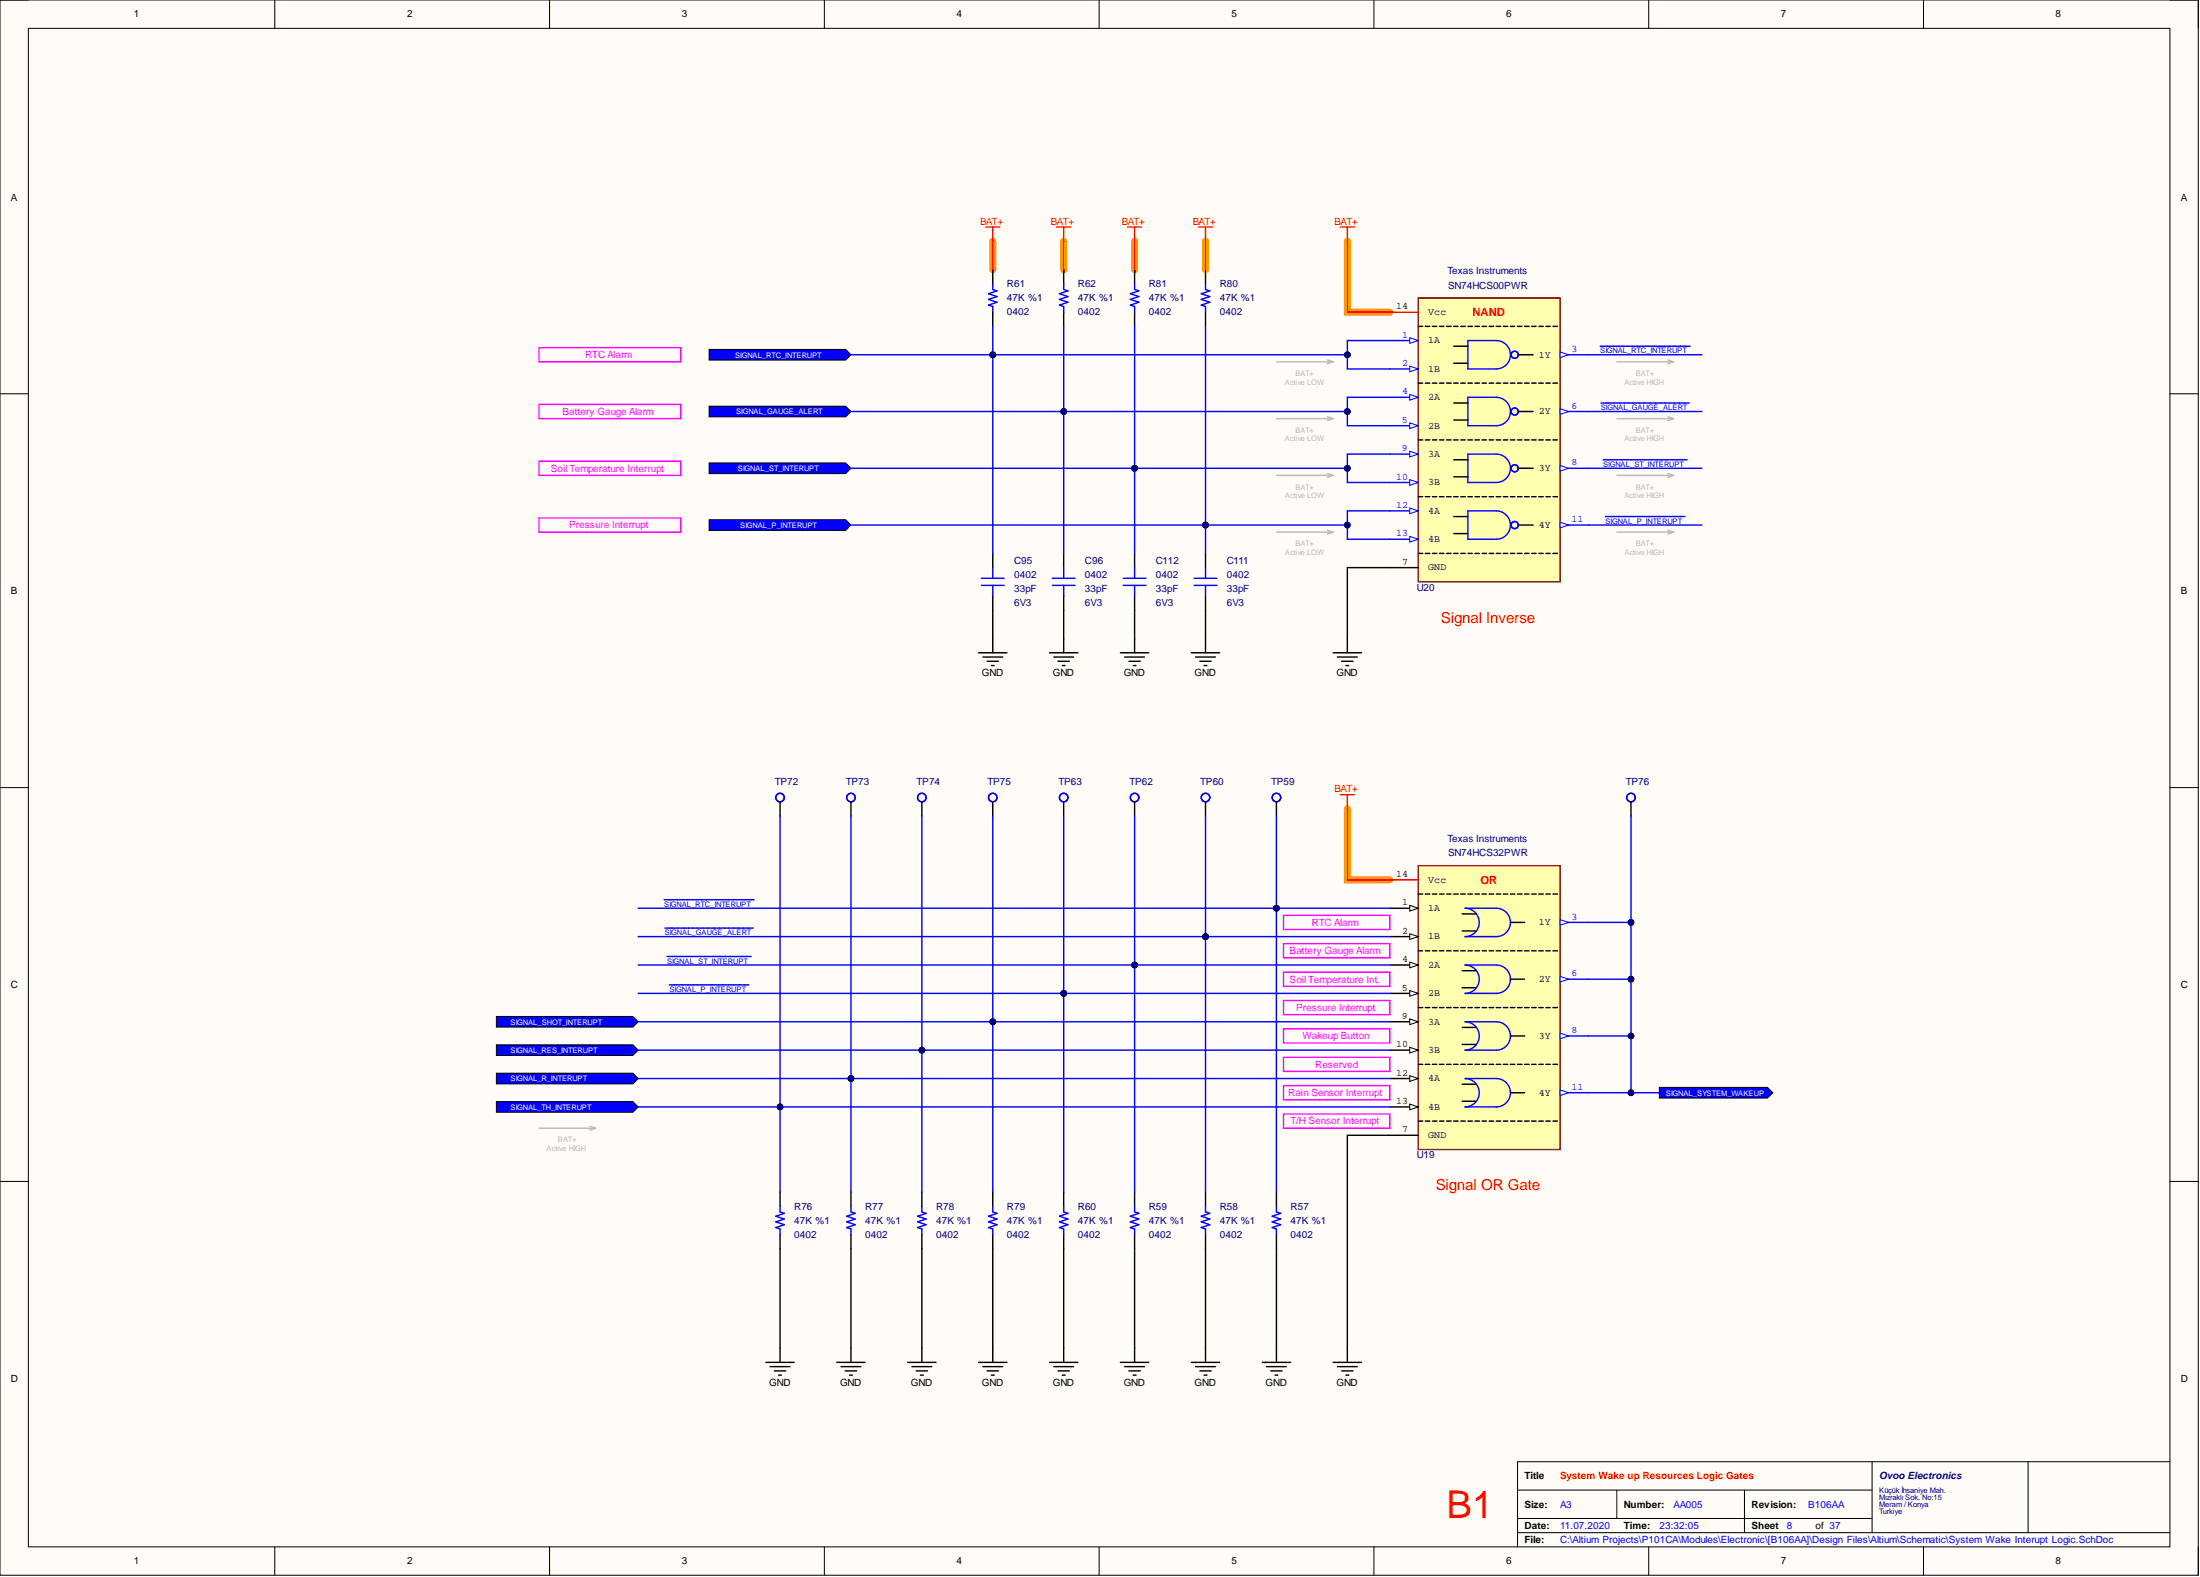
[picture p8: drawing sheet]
<svg xmlns="http://www.w3.org/2000/svg" width="393mm" height="282mm" viewBox="0 0 393 282" stroke-linecap="round" stroke-linejoin="round" font-family="sans-serif">
<path d="M0 0h393v281.6h-393z" fill-rule="evenodd" fill="#fffcf8"/>
<path d="M0 0h393v281.6h-393z" fill="none" stroke="#000" stroke-width=".18"/>
<path d="M5.1 5.1h382.9v271.4h-382.9z" fill-rule="evenodd" fill="#fffcf8"/>
<g fill="none" stroke="#000" stroke-width=".18">
<path d="M0 0h5.1M49.1 0v5.1M98.3 0v5.1M147.4 0v5.1M196.5 0v5.1M245.7 0v5.1M294.8 0v5.1M343.9 0v5.1M388 0h5v5.1M5.1 5.1h382.9v271.4h-382.9zM0 70.4h5.1M388 70.4h5"/>
<path d="M0 140.8h5.1M388 140.8h5M0 211.2h5.1M388 211.2h5M49.1 276.5v5.1M98.3 276.5v5.1M147.4 276.5v5.1M196.5 276.5v5.1M245.7 276.5v5.1M271.3 266.3h63.4M271.3 273.9h116.7M271.3 271.4h63.4"/>
<path d="M289.1 266.3v5.1M294.8 276.5v5.1M311.9 266.3v7.6M334.7 261.3v12.6M343.9 276.5v5.1M362.6 261.3v12.6M388 261.3h-116.7v15.2M393 276.5v5.1"/>
</g>
<path d="M177.5 43.1v5.1M190.2 43.1v5.1M202.9 43.1v5.1M215.5 43.1v5.1M240.9 43.1v12.7h7.6M240.9 144.6v12.7h7.6" fill="none" stroke="#f90" stroke-width="1.3"/>
<path d="M253.6 53.3h25.3v50.7h-25.3z" fill-rule="evenodd" fill="#ffffb0"/>
<path d="M253.6 53.3h25.3v50.7h-25.3z" fill="none" stroke="#800000" stroke-width=".25"/>
<path d="M248.5 55.8h5.1" fill="none" stroke="#f00" stroke-width=".25"/>
<path d="M248.5 101.5h5.1" fill="none" stroke="#000" stroke-width=".25"/>
<g fill="none" stroke="#00f" stroke-width=".25">
<path d="M248.5 60.9h5.1M262.5 60.9h5a2.54 2.54 0 0 1 2.6 2.5 2.54 2.54 0 0 1-2.6 2.5h-5z"/>
<circle cx="270.8" cy="63.4" r=".63"/>
<circle cx="270.8" cy="63.4" r=".64"/>
</g>
<path d="M252.1 60.4l1.5 .5-1.5 .5z" fill="#f8fcff"/>
<path d="M252.1 60.4l1.5 .5-1.5 .5z" fill="none" stroke="#00f" stroke-width=".18"/>
<path d="M248.5 65.9h5.1" fill="none" stroke="#00f" stroke-width=".25"/>
<path d="M252.1 65.4l1.5 .5-1.5 .6z" fill="#f8fcff"/>
<path d="M252.1 65.4l1.5 .5-1.5 .6z" fill="none" stroke="#00f" stroke-width=".18"/>
<path d="M278.9 63.4h5.1" fill="none" stroke="#00f" stroke-width=".25"/>
<path d="M278.9 62.9l1.6 .5-1.6 .5z" fill="#f8fcff"/>
<path d="M278.9 62.9l1.6 .5-1.6 .5z" fill="none" stroke="#00f" stroke-width=".18"/>
<g fill="none" stroke="#00f" stroke-width=".25">
<path d="M248.5 71h5.1M262.5 71h5a2.54 2.54 0 0 1 2.6 2.6 2.54 2.54 0 0 1-2.6 2.5h-5z"/>
<circle cx="270.8" cy="73.6" r=".63"/>
<circle cx="270.8" cy="73.6" r=".64"/>
</g>
<path d="M252.1 70.5l1.5 .5-1.5 .5z" fill="#f8fcff"/>
<path d="M252.1 70.5l1.5 .5-1.5 .5z" fill="none" stroke="#00f" stroke-width=".18"/>
<path d="M248.5 76.1h5.1" fill="none" stroke="#00f" stroke-width=".25"/>
<path d="M252.1 75.6l1.5 .5-1.5 .5z" fill="#f8fcff"/>
<path d="M252.1 75.6l1.5 .5-1.5 .5z" fill="none" stroke="#00f" stroke-width=".18"/>
<path d="M278.9 73.6h5.1" fill="none" stroke="#00f" stroke-width=".25"/>
<path d="M278.9 73l1.6 .6-1.6 .5z" fill="#f8fcff"/>
<path d="M278.9 73l1.6 .6-1.6 .5z" fill="none" stroke="#00f" stroke-width=".18"/>
<g fill="none" stroke="#00f" stroke-width=".25">
<path d="M248.5 81.2h5.1M262.5 81.2h5a2.54 2.54 0 0 1 2.6 2.5 2.54 2.54 0 0 1-2.6 2.5h-5z"/>
<circle cx="270.8" cy="83.7" r=".63"/>
<circle cx="270.8" cy="83.7" r=".64"/>
</g>
<path d="M252.1 80.7l1.5 .5-1.5 .5z" fill="#f8fcff"/>
<path d="M252.1 80.7l1.5 .5-1.5 .5z" fill="none" stroke="#00f" stroke-width=".18"/>
<path d="M248.5 86.2h5.1" fill="none" stroke="#00f" stroke-width=".25"/>
<path d="M252.1 85.7l1.5 .5-1.5 .5z" fill="#f8fcff"/>
<path d="M252.1 85.7l1.5 .5-1.5 .5z" fill="none" stroke="#00f" stroke-width=".18"/>
<path d="M278.9 83.7h5.1" fill="none" stroke="#00f" stroke-width=".25"/>
<path d="M278.9 83.2l1.6 .5-1.6 .5z" fill="#f8fcff"/>
<path d="M278.9 83.2l1.6 .5-1.6 .5z" fill="none" stroke="#00f" stroke-width=".18"/>
<g fill="none" stroke="#00f" stroke-width=".25">
<path d="M248.5 91.3h5.1M262.5 91.3h5a2.54 2.54 0 0 1 2.6 2.5 2.54 2.54 0 0 1-2.6 2.6h-5z"/>
<circle cx="270.8" cy="93.8" r=".63"/>
<circle cx="270.8" cy="93.8" r=".64"/>
</g>
<path d="M252.1 90.8l1.5 .5-1.5 .5z" fill="#f8fcff"/>
<path d="M252.1 90.8l1.5 .5-1.5 .5z" fill="none" stroke="#00f" stroke-width=".18"/>
<path d="M248.5 96.4h5.1" fill="none" stroke="#00f" stroke-width=".25"/>
<path d="M252.1 95.9l1.5 .5-1.5 .5z" fill="#f8fcff"/>
<path d="M252.1 95.9l1.5 .5-1.5 .5z" fill="none" stroke="#00f" stroke-width=".18"/>
<path d="M278.9 93.8h5.1" fill="none" stroke="#00f" stroke-width=".25"/>
<path d="M278.9 93.3l1.6 .5-1.6 .6z" fill="#f8fcff"/>
<path d="M278.9 93.3l1.6 .5-1.6 .6z" fill="none" stroke="#00f" stroke-width=".18"/>
<g fill="none" stroke="#000" stroke-width=".25">
<path d="M253.6 58.3h.8M254.8 58.3h.8M256.1 58.3h.8M257.4 58.3h.8M258.6 58.3h.8M259.9 58.3h.8M261.2 58.3h.8M262.5 58.3h.7M263.7 58.3h.8M265 58.3h.8M266.3 58.3h.7M267.5 58.3h.8"/>
<path d="M268.8 58.3h.8M270.1 58.3h.7M271.3 58.3h.8M272.6 58.3h.8M273.9 58.3h.8M275.1 58.3h.8M276.4 58.3h.8M277.7 58.3h.8M253.6 68.5h.8M253.6 78.6h.8M254.8 68.5h.8M254.8 78.6h.8"/>
<path d="M256.1 68.5h.8M256.1 78.6h.8M257.4 68.5h.8M257.4 78.6h.8M258.6 68.5h.8M258.6 78.6h.8M259.9 68.5h.8M259.9 78.6h.8M259.9 61.9h2.6M259.9 64.9h2.6M259.9 72h2.6M259.9 75.1h2.6"/>
<path d="M261.2 68.5h.8M261.2 78.6h.8M262.5 68.5h.7M262.5 78.6h.7M263.7 68.5h.8M263.7 78.6h.8M265 68.5h.8M265 78.6h.8M266.3 68.5h.7M266.3 78.6h.7M267.5 68.5h.8M267.5 78.6h.8"/>
<path d="M268.8 68.5h.8M268.8 78.6h.8M270.1 68.5h.7M270.1 78.6h.7M271.3 68.5h.8M271.3 78.6h.8M271.6 63.4h2.5M271.6 73.6h2.5M272.6 68.5h.8M272.6 78.6h.8M273.9 68.5h.8M273.9 78.6h.8"/>
<path d="M275.1 68.5h.8M275.1 78.6h.8M276.4 68.5h.8M276.4 78.6h.8M277.7 68.5h.8M277.7 78.6h.8M253.6 88.8h.8M253.6 98.9h.8M254.8 88.8h.8M254.8 98.9h.8M256.1 88.8h.8M256.1 98.9h.8"/>
<path d="M257.4 88.8h.8M257.4 98.9h.8M258.6 88.8h.8M258.6 98.9h.8M259.9 88.8h.8M259.9 98.9h.8M259.9 82.2h2.6M259.9 85.2h2.6M259.9 92.3h2.6M259.9 95.4h2.6M261.2 88.8h.8M261.2 98.9h.8"/>
<path d="M262.5 88.8h.7M262.5 98.9h.7M263.7 88.8h.8M263.7 98.9h.8M265 88.8h.8M265 98.9h.8M266.3 88.8h.7M266.3 98.9h.7M267.5 88.8h.8M267.5 98.9h.8M268.8 88.8h.8M268.8 98.9h.8"/>
<path d="M270.1 88.8h.7M270.1 98.9h.7M271.3 88.8h.8M271.3 98.9h.8M271.6 83.7h2.5M271.6 93.8h2.5M272.6 88.8h.8M272.6 98.9h.8M273.9 88.8h.8M273.9 98.9h.8M275.1 88.8h.8M275.1 98.9h.8"/>
<path d="M276.4 88.8h.8M276.4 98.9h.8M277.7 88.8h.8M277.7 98.9h.8M238.4 116.7h5M239.1 117.4h3.6M239.9 118.2h2M240.6 119h.5M240.9 114.1v2.6"/>
</g>
<path d="M239.6 40.6h2.6M240.9 40.6v2.5" fill="none" stroke="#f00" stroke-width=".25"/>
<path d="M253.6 154.7h25.3v50.8h-25.3z" fill-rule="evenodd" fill="#ffffb0"/>
<path d="M253.6 154.7h25.3v50.8h-25.3z" fill="none" stroke="#800000" stroke-width=".25"/>
<path d="M248.5 157.3h5.1" fill="none" stroke="#f00" stroke-width=".25"/>
<path d="M248.5 162.3h5.1M248.5 202.9h5.1" fill="none" stroke="#000" stroke-width=".25"/>
<path d="M267.5 162.3a2.54 2.54 0 0 1 2.6 2.6 2.54 2.54 0 0 1-2.6 2.5" fill="none" stroke="#00f" stroke-width=".25"/>
<path d="M252.1 161.8l1.5 .5-1.5 .5z" fill="#f8fcff"/>
<path d="M252.1 161.8l1.5 .5-1.5 .5z" fill="none" stroke="#000" stroke-width=".18"/>
<path d="M248.5 167.4h5.1" fill="none" stroke="#000" stroke-width=".25"/>
<path d="M252.1 166.9l1.5 .5-1.5 .5z" fill="#f8fcff"/>
<path d="M252.1 166.9l1.5 .5-1.5 .5z" fill="none" stroke="#000" stroke-width=".18"/>
<path d="M278.9 164.9h5.1" fill="none" stroke="#00f" stroke-width=".25"/>
<path d="M278.9 164.4l1.6 .5-1.6 .5z" fill="#f8fcff"/>
<path d="M278.9 164.4l1.6 .5-1.6 .5z" fill="none" stroke="#00f" stroke-width=".18"/>
<path d="M248.5 172.5h5.1" fill="none" stroke="#000" stroke-width=".25"/>
<path d="M252.1 172l1.5 .5-1.5 .5z" fill="#f8fcff"/>
<path d="M252.1 172l1.5 .5-1.5 .5z" fill="none" stroke="#000" stroke-width=".18"/>
<path d="M248.5 177.6h5.1" fill="none" stroke="#000" stroke-width=".25"/>
<path d="M252.1 177l1.5 .6-1.5 .5z" fill="#f8fcff"/>
<path d="M252.1 177l1.5 .6-1.5 .5z" fill="none" stroke="#000" stroke-width=".18"/>
<path d="M278.9 175h5.1" fill="none" stroke="#00f" stroke-width=".25"/>
<path d="M278.9 174.5l1.6 .5-1.6 .5z" fill="#f8fcff"/>
<path d="M278.9 174.5l1.6 .5-1.6 .5z" fill="none" stroke="#00f" stroke-width=".18"/>
<path d="M248.5 182.6h5.1" fill="none" stroke="#000" stroke-width=".25"/>
<path d="M252.1 182.1l1.5 .5-1.5 .5z" fill="#f8fcff"/>
<path d="M252.1 182.1l1.5 .5-1.5 .5z" fill="none" stroke="#000" stroke-width=".18"/>
<path d="M248.5 187.7h5.1" fill="none" stroke="#000" stroke-width=".25"/>
<path d="M252.1 187.2l1.5 .5-1.5 .5z" fill="#f8fcff"/>
<path d="M252.1 187.2l1.5 .5-1.5 .5z" fill="none" stroke="#000" stroke-width=".18"/>
<path d="M278.9 185.2h5.1" fill="none" stroke="#00f" stroke-width=".25"/>
<path d="M278.9 184.7l1.6 .5-1.6 .5z" fill="#f8fcff"/>
<path d="M278.9 184.7l1.6 .5-1.6 .5z" fill="none" stroke="#00f" stroke-width=".18"/>
<path d="M248.5 192.8h5.1" fill="none" stroke="#000" stroke-width=".25"/>
<path d="M252.1 192.3l1.5 .5-1.5 .5z" fill="#f8fcff"/>
<path d="M252.1 192.3l1.5 .5-1.5 .5z" fill="none" stroke="#000" stroke-width=".18"/>
<path d="M248.5 197.8h5.1" fill="none" stroke="#000" stroke-width=".25"/>
<path d="M252.1 197.3l1.5 .5-1.5 .6z" fill="#f8fcff"/>
<path d="M252.1 197.3l1.5 .5-1.5 .6z" fill="none" stroke="#000" stroke-width=".18"/>
<path d="M278.9 195.3h5.1" fill="none" stroke="#00f" stroke-width=".25"/>
<path d="M278.9 194.8l1.6 .5-1.6 .5z" fill="#f8fcff"/>
<path d="M278.9 194.8l1.6 .5-1.6 .5z" fill="none" stroke="#00f" stroke-width=".18"/>
<g fill="none" stroke="#000" stroke-width=".25">
<path d="M177.5 48.2v2.5M177.5 55.8v2.5M190.2 48.2v2.5M190.2 55.8v2.5M202.9 48.2v2.5M202.9 55.8v2.5M215.5 48.2v2.5M215.5 55.8v2.5M253.6 159.8h.8M254.8 159.8h.8M256.1 159.8h.8M257.4 159.8h.8"/>
<path d="M258.6 159.8h.8M259.9 159.8h.8M261.2 159.8h.8M262.5 159.8h.7M263.7 159.8h.8M265 159.8h.8M266.3 159.8h.7M267.5 159.8h.8M268.8 159.8h.8M270.1 159.8h.7M271.3 159.8h.8M272.6 159.8h.8"/>
<path d="M273.9 159.8h.8M275.1 159.8h.8M276.4 159.8h.8M277.7 159.8h.8M253.6 169.9h.8M254.8 169.9h.8M256.1 169.9h.8M257.4 169.9h.8M258.6 169.9h.8M259.9 169.9h.8M261.2 169.9h.8M261.4 163.4h2.6"/>
<path d="M261.4 166.4h2.6M261.4 173.5h2.6M261.4 176.5h2.6M262.5 169.9h.7M263.7 169.9h.8M265 169.9h.8M266.3 169.9h.7M267.5 169.9h.8M268.8 169.9h.8M270.1 169.9h.7M270.1 164.9h2.5M270.1 175h2.5"/>
<path d="M271.3 169.9h.8M272.6 169.9h.8M273.9 169.9h.8M275.1 169.9h.8M276.4 169.9h.8M277.7 169.9h.8M253.6 180.1h.8M253.6 190.2h.8M254.8 180.1h.8M254.8 190.2h.8M256.1 180.1h.8M256.1 190.2h.8"/>
<path d="M257.4 180.1h.8M257.4 190.2h.8M258.6 180.1h.8M258.6 190.2h.8M259.9 180.1h.8M259.9 190.2h.8M261.2 180.1h.8M261.2 190.2h.8M261.4 183.6h2.6M261.4 186.7h2.6M261.4 193.8h2.6M261.4 196.8h2.6"/>
<path d="M262.5 180.1h.7M262.5 190.2h.7M263.7 180.1h.8M263.7 190.2h.8M265 180.1h.8M265 190.2h.8M266.3 180.1h.7M266.3 190.2h.7M267.5 180.1h.8M267.5 190.2h.8M268.8 180.1h.8M268.8 190.2h.8"/>
<path d="M270.1 180.1h.7M270.1 190.2h.7M270.1 185.2h2.5M270.1 195.3h2.5M271.3 180.1h.8M271.3 190.2h.8M272.6 180.1h.8M272.6 190.2h.8M273.9 180.1h.8M273.9 190.2h.8M275.1 180.1h.8M275.1 190.2h.8"/>
<path d="M276.4 180.1h.8M276.4 190.2h.8M277.7 180.1h.8M277.7 190.2h.8M253.6 200.4h.8M254.8 200.4h.8M256.1 200.4h.8M257.4 200.4h.8M258.6 200.4h.8M259.9 200.4h.8M261.2 200.4h.8M262.5 200.4h.7"/>
<path d="M263.7 200.4h.8M265 200.4h.8M266.3 200.4h.7M267.5 200.4h.8M268.8 200.4h.8M270.1 200.4h.7M271.3 200.4h.8M272.6 200.4h.8M273.9 200.4h.8M275.1 200.4h.8M276.4 200.4h.8M277.7 200.4h.8"/>
</g>
<path d="M177.5 50.7v1l.8 .3-1.6 .5 1.6 .5-1.6 .5 1.6 .5-1.6 .5 .8 .3v1M190.2 50.7v1l.7 .3-1.5 .5 1.5 .5-1.5 .5 1.5 .5-1.5 .5 .8 .3v1M202.9 50.7v1l.7 .3-1.5 .5 1.5 .5-1.5 .5 1.5 .5-1.5 .5 .8 .3v1M215.5 50.7v1l.8 .3-1.5 .5 1.5 .5-1.5 .5 1.5 .5-1.5 .5 .7 .3v1M261.9 172.5h5.6a2.54 2.54 0 0 1 2.6 2.5 2.54 2.54 0 0 1-2.6 2.6h-5.6a2.54 2.54 0 0 0 2.6-2.6 2.54 2.54 0 0 0-2.6-2.5zM267.5 162.3h-5.6a2.54 2.54 0 0 1 2.6 2.6 2.54 2.54 0 0 1-2.6 2.5h5.6M261.9 182.6h5.6a2.54 2.54 0 0 1 2.6 2.6 2.54 2.54 0 0 1-2.6 2.5h-5.6a2.54 2.54 0 0 0 2.6-2.5 2.54 2.54 0 0 0-2.6-2.6zM261.9 192.8h5.6a2.54 2.54 0 0 1 2.6 2.5 2.54 2.54 0 0 1-2.6 2.5h-5.6a2.54 2.54 0 0 0 2.6-2.5 2.54 2.54 0 0 0-2.6-2.5z" fill="none" stroke="#00f" stroke-width=".25"/>
<path d="M176.2 40.6h2.6M177.5 40.6v2.5M188.9 40.6h2.5M190.2 40.6v2.5M201.6 40.6h2.5M202.9 40.6v2.5M214.3 40.6h2.5M215.5 40.6v2.5" fill="none" stroke="#f00" stroke-width=".25"/>
<path d="M126.8 62.5h24.4l.9 .9-.9 1h-24.4z" fill-rule="evenodd" fill="#00f"/>
<path d="M126.8 62.5h24.4l.9 .9-.9 1h-24.4z" fill="none" stroke="#000" stroke-width=".18"/>
<path d="M126.8 92.9h24.4l.9 .9-.9 1h-24.4z" fill-rule="evenodd" fill="#00f"/>
<path d="M126.8 92.9h24.4l.9 .9-.9 1h-24.4z" fill="none" stroke="#000" stroke-width=".18"/>
<g fill="none" stroke="#b7b7b7" stroke-width=".25">
<path d="M289.1 74.8h10.1M289.1 64.7h10.1M298.2 74.5l1 .3M298.2 64.3l1 .4M299.2 74.8l-1 .4M299.2 64.7l-1 .3M289.1 95.1h10.1M289.1 85h10.1M298.2 94.8l1 .3M298.2 84.6l1 .4M299.2 95.1l-1 .4M299.2 85l-1 .3"/>
<path d="M96.4 201.7h10.1M105.5 201.3l1 .4M106.5 201.7l-1 .3"/>
</g>
<path d="M239.6 142h2.6M240.9 142v2.6" fill="none" stroke="#f00" stroke-width=".25"/>
<g fill="none" stroke="#000" stroke-width=".25">
<path d="M177.5 98.9v2.6M190.2 98.9v2.6M202.9 98.9v2.6M215.5 98.9v2.6M175 116.7h5M175.7 117.4h3.6M176.5 118.2h2M177.2 119h.6M177.5 106.5v2.6M177.5 114.1v2.6M187.6 116.7h5.1M188.4 117.4h3.6"/>
<path d="M189.2 118.2h2M189.9 119h.5M190.2 106.5v2.6M190.2 114.1v2.6M200.3 116.7h5.1M201.1 117.4h3.5M201.8 118.2h2.1M202.6 119h.5M202.9 106.5v2.6M202.9 114.1v2.6M213 116.7h5.1M213.8 117.4h3.5"/>
<path d="M214.5 118.2h2.1M215.3 119h.5M215.5 106.5v2.6M215.5 114.1v2.6M238.4 243.5h5M239.1 244.3h3.6M239.9 245h2M240.6 245.8h.5M240.9 241v2.5"/>
</g>
<g fill="none" stroke="#00f" stroke-width=".25">
<path d="M175.5 103.4h4M175.5 104.6h4M177.5 101.5v1.9M177.5 104.6v1.9M188.2 103.4h4M188.2 104.6h4M190.2 101.5v1.9M190.2 104.6v1.9M200.8 103.4h4.1M200.8 104.6h4.1M202.9 101.5v1.9M202.9 104.6v1.9"/>
<path d="M213.5 103.4h4.1M213.5 104.6h4.1M215.5 101.5v1.9M215.5 104.6v1.9"/>
</g>
<path d="M88.8 186.8h24.4l.9 .9-.9 1h-24.4z" fill-rule="evenodd" fill="#00f"/>
<path d="M88.8 186.8h24.4l.9 .9-.9 1h-24.4z" fill="none" stroke="#000" stroke-width=".18"/>
<path d="M96.4 62.1h25.3v2.6h-25.3zM96.4 72.3h25.3v2.5h-25.3zM96.4 82.4h25.3v2.6h-25.3zM96.4 92.6h25.3v2.5h-25.3zM229.5 178.8h19v2.6h-19zM229.5 163.6h19v2.5h-19zM229.5 168.7h19v2.5h-19zM229.5 173.8h19v2.5h-19zM229.5 199.1h19v2.6h-19zM229.5 194h19v2.6h-19zM229.5 189h19v2.5h-19zM229.5 183.9h19v2.5h-19z" fill="none" stroke="#f0f" stroke-width=".25"/>
<g fill="none" stroke="#000" stroke-width=".25">
<path d="M139.5 143.3v2.5M152.1 143.3v2.5M164.8 143.3v2.5M177.5 143.3v2.5M190.2 143.3v2.5M202.9 143.3v2.5M215.5 143.3v2.5M228.2 143.3v2.5M139.5 213.1v2.5M152.1 213.1v2.5M164.8 213.1v2.5M177.5 213.1v2.5"/>
<path d="M190.2 213.1v2.5M202.9 213.1v2.5M215.5 213.1v2.5M228.2 213.1v2.5M139.5 220.7v2.5M152.1 220.7v2.5M164.8 220.7v2.5M177.5 220.7v2.5M190.2 220.7v2.5M202.9 220.7v2.5M215.5 220.7v2.5M228.2 220.7v2.5"/>
<path d="M136.9 243.5h5.1M137.7 244.3h3.5M138.5 245h2M139.2 245.8h.5M139.5 241v2.5M149.6 243.5h5.1M150.4 244.3h3.5M151.1 245h2.1M151.9 245.8h.5M152.1 241v2.5M162.3 243.5h5.1M163 244.3h3.6"/>
<path d="M163.8 245h2M164.6 245.8h.5M164.8 241v2.5M175 243.5h5M175.7 244.3h3.6M176.5 245h2M177.2 245.8h.6M177.5 241v2.5M187.6 243.5h5.1M188.4 244.3h3.6M189.2 245h2M189.9 245.8h.5"/>
<path d="M190.2 241v2.5M200.3 243.5h5.1M201.1 244.3h3.5M201.8 245h2.1M202.6 245.8h.5M202.9 241v2.5M213 243.5h5.1M213.8 244.3h3.5M214.5 245h2.1M215.3 245.8h.5M215.5 241v2.5M225.7 243.5h5.1"/>
<path d="M226.4 244.3h3.6M227.2 245h2M228 245.8h.5M228.2 241v2.5"/>
</g>
<g fill="none" stroke="#00f" stroke-width=".25">
<path d="M286.1 61.9h16.1M286.2 72h15.8M286.6 82.2h15.1M287 92.3h14.2M139.5 215.6v1l.7 .3-1.5 .5 1.5 .5-1.5 .5 1.5 .5-1.5 .5 .8 .3v1M152.1 215.6v1l.8 .3-1.5 .5 1.5 .5-1.5 .5 1.5 .5-1.5 .5 .7 .3v1M164.8 215.6v1l.8 .3-1.5 .5 1.5 .5-1.5 .5 1.5 .5-1.5 .5 .7 .3v1M177.5 215.6v1l.8 .3-1.6 .5 1.6 .5-1.6 .5 1.6 .5-1.6 .5 .8 .3v1M190.2 215.6v1l.7 .3-1.5 .5 1.5 .5-1.5 .5 1.5 .5-1.5 .5 .8 .3v1M202.9 215.6v1l.7 .3-1.5 .5 1.5 .5-1.5 .5 1.5 .5-1.5 .5 .8 .3v1M215.5 215.6v1l.8 .3-1.5 .5 1.5 .5-1.5 .5 1.5 .5-1.5 .5 .7 .3v1M228.2 215.6v1l.8 .3-1.5 .5 1.5 .5-1.5 .5 1.5 .5-1.5 .5 .7 .3v1"/>
<circle cx="139.5" cy="142.6" r=".76"/>
<circle cx="152.1" cy="142.6" r=".76"/>
<circle cx="164.8" cy="142.6" r=".76"/>
<circle cx="177.5" cy="142.6" r=".76"/>
<circle cx="190.2" cy="142.6" r=".76"/>
<circle cx="202.9" cy="142.6" r=".76"/>
<circle cx="215.5" cy="142.6" r=".76"/>
<circle cx="228.2" cy="142.6" r=".76"/>
</g>
<path d="M228.2 74.8h10.2M228.2 64.7h10.2M237.3 74.5l1.1 .3M237.3 64.3l1.1 .4M238.4 74.8l-1.1 .4M238.4 64.7l-1.1 .3M228.2 95.1h10.2M228.2 85h10.2M237.3 94.8l1.1 .3M237.3 84.6l1.1 .4M238.4 95.1l-1.1 .4M238.4 85l-1.1 .3" fill="none" stroke="#b7b7b7" stroke-width=".25"/>
<path d="M88.8 181.7h24.4l.9 .9-.9 1h-24.4z" fill-rule="evenodd" fill="#00f"/>
<path d="M88.8 181.7h24.4l.9 .9-.9 1h-24.4z" fill="none" stroke="#000" stroke-width=".18"/>
<path d="M296.7 194.4h19.3l1 .9-1 1h-19.3z" fill-rule="evenodd" fill="#00f"/>
<path d="M296.7 194.4h19.3l1 .9-1 1h-19.3z" fill="none" stroke="#000" stroke-width=".18"/>
<path d="M126.8 72.6h24.4l.9 1-.9 .9h-24.4z" fill-rule="evenodd" fill="#00f"/>
<path d="M126.8 72.6h24.4l.9 1-.9 .9h-24.4z" fill="none" stroke="#000" stroke-width=".18"/>
<path d="M88.8 196.9h24.4l.9 .9-.9 1h-24.4z" fill-rule="evenodd" fill="#00f"/>
<path d="M88.8 196.9h24.4l.9 .9-.9 1h-24.4z" fill="none" stroke="#000" stroke-width=".18"/>
<path d="M126.8 82.7h24.4l.9 1-.9 1h-24.4z" fill-rule="evenodd" fill="#00f"/>
<path d="M126.8 82.7h24.4l.9 1-.9 1h-24.4z" fill="none" stroke="#000" stroke-width=".18"/>
<path d="M88.8 191.8h24.4l.9 1-.9 .9h-24.4z" fill-rule="evenodd" fill="#00f"/>
<path d="M88.8 191.8h24.4l.9 1-.9 .9h-24.4z" fill="none" stroke="#000" stroke-width=".18"/>
<g fill="none" stroke="#00f" stroke-width=".25">
<path d="M228.2 145.8v16.5M118.7 160.8h16.1M118.9 165.9h15.8M119.3 171h15M119.7 176h14.2"/>
<circle cx="291.6" cy="142.6" r=".76"/>
</g>
<path d="M291.6 143.3v2.5" fill="none" stroke="#000" stroke-width=".25"/>
<circle cx="228.2" cy="162.3" r=".51" fill="#000080"/>
<circle cx="228.2" cy="162.3" r=".51" fill="none" stroke="#000080" stroke-width=".18"/>
<path d="M114.1 197.8h134.4" fill="none" stroke="#00f" stroke-width=".25"/>
<circle cx="139.5" cy="197.8" r=".51" fill="#000080"/>
<circle cx="139.5" cy="197.8" r=".51" fill="none" stroke="#000080" stroke-width=".18"/>
<path d="M114.1 192.8h134.4" fill="none" stroke="#00f" stroke-width=".25"/>
<circle cx="152.1" cy="192.8" r=".51" fill="#000080"/>
<circle cx="152.1" cy="192.8" r=".51" fill="none" stroke="#000080" stroke-width=".18"/>
<path d="M114.1 187.7h134.4" fill="none" stroke="#00f" stroke-width=".25"/>
<circle cx="164.8" cy="187.7" r=".51" fill="#000080"/>
<circle cx="164.8" cy="187.7" r=".51" fill="none" stroke="#000080" stroke-width=".18"/>
<path d="M114.1 182.6h134.4" fill="none" stroke="#00f" stroke-width=".25"/>
<circle cx="177.5" cy="182.6" r=".51" fill="#000080"/>
<circle cx="177.5" cy="182.6" r=".51" fill="none" stroke="#000080" stroke-width=".18"/>
<path d="M114.1 177.6h134.4" fill="none" stroke="#00f" stroke-width=".25"/>
<circle cx="190.2" cy="177.6" r=".51" fill="#000080"/>
<circle cx="190.2" cy="177.6" r=".51" fill="none" stroke="#000080" stroke-width=".18"/>
<path d="M114.1 172.5h134.4" fill="none" stroke="#00f" stroke-width=".25"/>
<circle cx="202.9" cy="172.5" r=".51" fill="#000080"/>
<circle cx="202.9" cy="172.5" r=".51" fill="none" stroke="#000080" stroke-width=".18"/>
<path d="M114.1 167.4h134.4" fill="none" stroke="#00f" stroke-width=".25"/>
<circle cx="215.5" cy="167.4" r=".51" fill="#000080"/>
<circle cx="215.5" cy="167.4" r=".51" fill="none" stroke="#000080" stroke-width=".18"/>
<path d="M114.1 162.3h134.4" fill="none" stroke="#00f" stroke-width=".25"/>
<circle cx="228.2" cy="162.3" r=".51" fill="#000080"/>
<circle cx="228.2" cy="162.3" r=".51" fill="none" stroke="#000080" stroke-width=".18"/>
<path d="M152.1 93.8h88.8" fill="none" stroke="#00f" stroke-width=".25"/>
<circle cx="240.9" cy="93.8" r=".51" fill="#000080"/>
<circle cx="240.9" cy="93.8" r=".51" fill="none" stroke="#000080" stroke-width=".18"/>
<circle cx="215.5" cy="93.8" r=".51" fill="#000080"/>
<circle cx="215.5" cy="93.8" r=".51" fill="none" stroke="#000080" stroke-width=".18"/>
<path d="M152.1 83.7h88.8" fill="none" stroke="#00f" stroke-width=".25"/>
<circle cx="240.9" cy="83.7" r=".51" fill="#000080"/>
<circle cx="240.9" cy="83.7" r=".51" fill="none" stroke="#000080" stroke-width=".18"/>
<circle cx="202.9" cy="83.7" r=".51" fill="#000080"/>
<circle cx="202.9" cy="83.7" r=".51" fill="none" stroke="#000080" stroke-width=".18"/>
<path d="M152.1 73.6h88.8" fill="none" stroke="#00f" stroke-width=".25"/>
<circle cx="240.9" cy="73.6" r=".51" fill="#000080"/>
<circle cx="240.9" cy="73.6" r=".51" fill="none" stroke="#000080" stroke-width=".18"/>
<circle cx="190.2" cy="73.6" r=".51" fill="#000080"/>
<circle cx="190.2" cy="73.6" r=".51" fill="none" stroke="#000080" stroke-width=".18"/>
<path d="M152.1 63.4h88.8" fill="none" stroke="#00f" stroke-width=".25"/>
<circle cx="240.9" cy="63.4" r=".51" fill="#000080"/>
<circle cx="240.9" cy="63.4" r=".51" fill="none" stroke="#000080" stroke-width=".18"/>
<circle cx="177.5" cy="63.4" r=".51" fill="#000080"/>
<circle cx="177.5" cy="63.4" r=".51" fill="none" stroke="#000080" stroke-width=".18"/>
<path d="M248.5 101.5h-7.6v12.6M248.5 202.9h-7.6v38.1" fill="none" stroke="#000" stroke-width=".25"/>
<path d="M240.9 144.6v12.7h7.6" fill="none" stroke="#f00" stroke-width=".25"/>
<path d="M248.5 91.3h-7.6v5.1h7.6" fill="none" stroke="#00f" stroke-width=".25"/>
<circle cx="240.9" cy="93.8" r=".51" fill="#000080"/>
<circle cx="240.9" cy="93.8" r=".51" fill="none" stroke="#000080" stroke-width=".18"/>
<path d="M248.5 81.2h-7.6v5h7.6" fill="none" stroke="#00f" stroke-width=".25"/>
<circle cx="240.9" cy="83.7" r=".51" fill="#000080"/>
<circle cx="240.9" cy="83.7" r=".51" fill="none" stroke="#000080" stroke-width=".18"/>
<path d="M248.5 71h-7.6v5.1h7.6" fill="none" stroke="#00f" stroke-width=".25"/>
<circle cx="240.9" cy="73.6" r=".51" fill="#000080"/>
<circle cx="240.9" cy="73.6" r=".51" fill="none" stroke="#000080" stroke-width=".18"/>
<path d="M248.5 60.9h-7.6v5h7.6" fill="none" stroke="#00f" stroke-width=".25"/>
<circle cx="240.9" cy="63.4" r=".51" fill="#000080"/>
<circle cx="240.9" cy="63.4" r=".51" fill="none" stroke="#000080" stroke-width=".18"/>
<path d="M240.9 43.1v12.7h7.6" fill="none" stroke="#f00" stroke-width=".25"/>
<path d="M284 164.9h7.6v30.4h-7.6" fill="none" stroke="#00f" stroke-width=".25"/>
<circle cx="291.6" cy="164.9" r=".51" fill="#000080"/>
<circle cx="291.6" cy="164.9" r=".51" fill="none" stroke="#000080" stroke-width=".18"/>
<circle cx="291.6" cy="175" r=".51" fill="#000080"/>
<circle cx="291.6" cy="175" r=".51" fill="none" stroke="#000080" stroke-width=".18"/>
<circle cx="291.6" cy="185.2" r=".51" fill="#000080"/>
<circle cx="291.6" cy="185.2" r=".51" fill="none" stroke="#000080" stroke-width=".18"/>
<circle cx="291.6" cy="195.3" r=".51" fill="#000080"/>
<circle cx="291.6" cy="195.3" r=".51" fill="none" stroke="#000080" stroke-width=".18"/>
<path d="M284 185.2h7.6" fill="none" stroke="#00f" stroke-width=".25"/>
<circle cx="291.6" cy="185.2" r=".51" fill="#000080"/>
<circle cx="291.6" cy="185.2" r=".51" fill="none" stroke="#000080" stroke-width=".18"/>
<path d="M284 175h7.6" fill="none" stroke="#00f" stroke-width=".25"/>
<circle cx="291.6" cy="175" r=".51" fill="#000080"/>
<circle cx="291.6" cy="175" r=".51" fill="none" stroke="#000080" stroke-width=".18"/>
<path d="M284 73.6h20.3M284 63.4h20.3M284 93.8h20.3M284 83.7h20.3M291.6 195.3h5.1" fill="none" stroke="#00f" stroke-width=".25"/>
<circle cx="291.6" cy="195.3" r=".51" fill="#000080"/>
<circle cx="291.6" cy="195.3" r=".51" fill="none" stroke="#000080" stroke-width=".18"/>
<path d="M139.5 223.2v17.8" fill="none" stroke="#000" stroke-width=".25"/>
<path d="M139.5 197.8v15.3" fill="none" stroke="#00f" stroke-width=".25"/>
<circle cx="139.5" cy="197.8" r=".51" fill="#000080"/>
<circle cx="139.5" cy="197.8" r=".51" fill="none" stroke="#000080" stroke-width=".18"/>
<path d="M139.5 145.8v52" fill="none" stroke="#00f" stroke-width=".25"/>
<circle cx="139.5" cy="197.8" r=".51" fill="#000080"/>
<circle cx="139.5" cy="197.8" r=".51" fill="none" stroke="#000080" stroke-width=".18"/>
<path d="M152.1 223.2v17.8" fill="none" stroke="#000" stroke-width=".25"/>
<path d="M152.1 192.8v20.3" fill="none" stroke="#00f" stroke-width=".25"/>
<circle cx="152.1" cy="192.8" r=".51" fill="#000080"/>
<circle cx="152.1" cy="192.8" r=".51" fill="none" stroke="#000080" stroke-width=".18"/>
<path d="M152.1 145.8v47" fill="none" stroke="#00f" stroke-width=".25"/>
<circle cx="152.1" cy="192.8" r=".51" fill="#000080"/>
<circle cx="152.1" cy="192.8" r=".51" fill="none" stroke="#000080" stroke-width=".18"/>
<path d="M164.8 223.2v17.8" fill="none" stroke="#000" stroke-width=".25"/>
<path d="M164.8 187.7v25.4" fill="none" stroke="#00f" stroke-width=".25"/>
<circle cx="164.8" cy="187.7" r=".51" fill="#000080"/>
<circle cx="164.8" cy="187.7" r=".51" fill="none" stroke="#000080" stroke-width=".18"/>
<path d="M164.8 145.8v41.9" fill="none" stroke="#00f" stroke-width=".25"/>
<circle cx="164.8" cy="187.7" r=".51" fill="#000080"/>
<circle cx="164.8" cy="187.7" r=".51" fill="none" stroke="#000080" stroke-width=".18"/>
<path d="M177.5 223.2v17.8" fill="none" stroke="#000" stroke-width=".25"/>
<path d="M177.5 182.6v30.5" fill="none" stroke="#00f" stroke-width=".25"/>
<circle cx="177.5" cy="182.6" r=".51" fill="#000080"/>
<circle cx="177.5" cy="182.6" r=".51" fill="none" stroke="#000080" stroke-width=".18"/>
<path d="M177.5 145.8v36.8" fill="none" stroke="#00f" stroke-width=".25"/>
<circle cx="177.5" cy="182.6" r=".51" fill="#000080"/>
<circle cx="177.5" cy="182.6" r=".51" fill="none" stroke="#000080" stroke-width=".18"/>
<path d="M177.5 109.1v5" fill="none" stroke="#000" stroke-width=".25"/>
<path d="M177.5 63.4v35.5" fill="none" stroke="#00f" stroke-width=".25"/>
<circle cx="177.5" cy="63.4" r=".51" fill="#000080"/>
<circle cx="177.5" cy="63.4" r=".51" fill="none" stroke="#000080" stroke-width=".18"/>
<path d="M177.5 58.3v5.1" fill="none" stroke="#00f" stroke-width=".25"/>
<circle cx="177.5" cy="63.4" r=".51" fill="#000080"/>
<circle cx="177.5" cy="63.4" r=".51" fill="none" stroke="#000080" stroke-width=".18"/>
<path d="M177.5 43.1v5.1" fill="none" stroke="#f00" stroke-width=".25"/>
<path d="M190.2 223.2v17.8" fill="none" stroke="#000" stroke-width=".25"/>
<path d="M190.2 177.6v35.5" fill="none" stroke="#00f" stroke-width=".25"/>
<circle cx="190.2" cy="177.6" r=".51" fill="#000080"/>
<circle cx="190.2" cy="177.6" r=".51" fill="none" stroke="#000080" stroke-width=".18"/>
<path d="M190.2 145.8v31.8" fill="none" stroke="#00f" stroke-width=".25"/>
<circle cx="190.2" cy="177.6" r=".51" fill="#000080"/>
<circle cx="190.2" cy="177.6" r=".51" fill="none" stroke="#000080" stroke-width=".18"/>
<path d="M190.2 109.1v5" fill="none" stroke="#000" stroke-width=".25"/>
<path d="M190.2 73.6v25.3" fill="none" stroke="#00f" stroke-width=".25"/>
<circle cx="190.2" cy="73.6" r=".51" fill="#000080"/>
<circle cx="190.2" cy="73.6" r=".51" fill="none" stroke="#000080" stroke-width=".18"/>
<path d="M190.2 58.3v15.3" fill="none" stroke="#00f" stroke-width=".25"/>
<circle cx="190.2" cy="73.6" r=".51" fill="#000080"/>
<circle cx="190.2" cy="73.6" r=".51" fill="none" stroke="#000080" stroke-width=".18"/>
<path d="M190.2 43.1v5.1" fill="none" stroke="#f00" stroke-width=".25"/>
<path d="M202.9 223.2v17.8" fill="none" stroke="#000" stroke-width=".25"/>
<path d="M202.9 172.5v40.6" fill="none" stroke="#00f" stroke-width=".25"/>
<circle cx="202.9" cy="172.5" r=".51" fill="#000080"/>
<circle cx="202.9" cy="172.5" r=".51" fill="none" stroke="#000080" stroke-width=".18"/>
<path d="M202.9 145.8v26.7" fill="none" stroke="#00f" stroke-width=".25"/>
<circle cx="202.9" cy="172.5" r=".51" fill="#000080"/>
<circle cx="202.9" cy="172.5" r=".51" fill="none" stroke="#000080" stroke-width=".18"/>
<path d="M202.9 109.1v5" fill="none" stroke="#000" stroke-width=".25"/>
<path d="M202.9 83.7v15.2" fill="none" stroke="#00f" stroke-width=".25"/>
<circle cx="202.9" cy="83.7" r=".51" fill="#000080"/>
<circle cx="202.9" cy="83.7" r=".51" fill="none" stroke="#000080" stroke-width=".18"/>
<path d="M202.9 58.3v25.4" fill="none" stroke="#00f" stroke-width=".25"/>
<circle cx="202.9" cy="83.7" r=".51" fill="#000080"/>
<circle cx="202.9" cy="83.7" r=".51" fill="none" stroke="#000080" stroke-width=".18"/>
<path d="M202.9 43.1v5.1" fill="none" stroke="#f00" stroke-width=".25"/>
<path d="M215.5 223.2v17.8" fill="none" stroke="#000" stroke-width=".25"/>
<path d="M215.5 167.4v45.7" fill="none" stroke="#00f" stroke-width=".25"/>
<circle cx="215.5" cy="167.4" r=".51" fill="#000080"/>
<circle cx="215.5" cy="167.4" r=".51" fill="none" stroke="#000080" stroke-width=".18"/>
<path d="M215.5 145.8v21.6" fill="none" stroke="#00f" stroke-width=".25"/>
<circle cx="215.5" cy="167.4" r=".51" fill="#000080"/>
<circle cx="215.5" cy="167.4" r=".51" fill="none" stroke="#000080" stroke-width=".18"/>
<path d="M215.5 109.1v5" fill="none" stroke="#000" stroke-width=".25"/>
<path d="M215.5 93.8v5.1" fill="none" stroke="#00f" stroke-width=".25"/>
<circle cx="215.5" cy="93.8" r=".51" fill="#000080"/>
<circle cx="215.5" cy="93.8" r=".51" fill="none" stroke="#000080" stroke-width=".18"/>
<path d="M215.5 58.3v35.5" fill="none" stroke="#00f" stroke-width=".25"/>
<circle cx="215.5" cy="93.8" r=".51" fill="#000080"/>
<circle cx="215.5" cy="93.8" r=".51" fill="none" stroke="#000080" stroke-width=".18"/>
<path d="M215.5 43.1v5.1" fill="none" stroke="#f00" stroke-width=".25"/>
<path d="M228.2 223.2v17.8" fill="none" stroke="#000" stroke-width=".25"/>
<path d="M228.2 162.3v50.8" fill="none" stroke="#00f" stroke-width=".25"/>
<circle cx="228.2" cy="162.3" r=".51" fill="#000080"/>
<circle cx="228.2" cy="162.3" r=".51" fill="none" stroke="#000080" stroke-width=".18"/>
<path d="M291.6 145.8v19.1" fill="none" stroke="#00f" stroke-width=".25"/>
<circle cx="291.6" cy="164.9" r=".51" fill="#000080"/>
<circle cx="291.6" cy="164.9" r=".51" fill="none" stroke="#000080" stroke-width=".18"/>
<text font-size="6.8" fill="#f00" x="258.6" y="271.2">B1</text>
<g font-size="2.7" fill="#f00">
<text x="257.6" y="111.3">Signal Inverse</text>
<text x="256.7" y="212.7">Signal OR Gate</text>
</g>
<g font-size="2" fill="#f00">
<text x="263.3" y="56.5">NAND</text>
<text x="264.7" y="157.9">OR</text>
</g>
<g font-size="1.8">
<text x="23.9" y="3.1">1</text>
<text x="72.8" y="3.1">2</text>
<text x="121.9" y="3.1">3</text>
<text x="171" y="3.1">4</text>
<text x="220.2" y="3.1">5</text>
<text x="269.3" y="3.1">6</text>
<text x="318.4" y="3.1">7</text>
<text x="367.5" y="3.1">8</text>
<text x="1.9" y="35.8">A</text>
<text x="389.9" y="35.8">A</text>
<text x="249.6" y="55.3">14</text>
<text x="255.3" y="56.3">Vcc</text>
<text x="255.3" y="61.4">1A</text>
<text x="275.1" y="63.9">1Y</text>
<text x="255.3" y="66.5">1B</text>
<text x="255.3" y="71.5">2A</text>
<text x="255.3" y="76.6">2B</text>
<text x="275.1" y="74.1">2Y</text>
<text x="255.3" y="81.7">3A</text>
<text x="255.3" y="86.7">3B</text>
<text x="275.1" y="84.2">3Y</text>
<text x="255.3" y="91.8">4A</text>
<text x="275.1" y="94.4">4Y</text>
<text x="250.7" y="100.9">7</text>
<text x="255.3" y="102">GND</text>
<text x="255.3" y="96.9">4B</text>
<text x="1.9" y="106.2">B</text>
<text x="389.9" y="106.2">B</text>
<text x="175.6" y="120.8">GND</text>
<text x="188.2" y="120.8">GND</text>
<text x="200.9" y="120.8">GND</text>
<text x="213.6" y="120.8">GND</text>
<text x="239" y="120.8">GND</text>
<text x="249.6" y="156.8">14</text>
<text x="250.7" y="161.8">1</text>
<text x="255.3" y="157.8">Vcc</text>
<text x="250.7" y="166.9">2</text>
<text x="255.3" y="162.8">1A</text>
<text x="255.3" y="167.9">1B</text>
<text x="275.1" y="165.4">1Y</text>
<text x="250.7" y="172">4</text>
<text x="255.3" y="173">2A</text>
<text x="1.9" y="176.6">C</text>
<text x="250.6" y="177">5</text>
<text x="255.3" y="178.1">2B</text>
<text x="275.1" y="175.5">2Y</text>
<text x="389.9" y="176.6">C</text>
<text x="250.6" y="182.1">9</text>
<text x="255.3" y="183.1">3A</text>
<text x="275.1" y="185.7">3Y</text>
<text x="249.6" y="187.2">10</text>
<text x="255.3" y="188.2">3B</text>
<text x="249.6" y="192.3">12</text>
<text x="249.6" y="197.3">13</text>
<text x="255.3" y="193.3">4A</text>
<text x="275.1" y="195.8">4Y</text>
<text x="250.7" y="202.4">7</text>
<text x="255.3" y="203.4">GND</text>
<text x="255.3" y="198.4">4B</text>
<text x="1.9" y="247">D</text>
<text x="137.5" y="247.7">GND</text>
<text x="150.2" y="247.7">GND</text>
<text x="162.9" y="247.7">GND</text>
<text x="175.6" y="247.7">GND</text>
<text x="188.2" y="247.7">GND</text>
<text x="200.9" y="247.7">GND</text>
<text x="213.6" y="247.7">GND</text>
<text x="226.3" y="247.7">GND</text>
<text x="239" y="247.7">GND</text>
<text x="389.9" y="247">D</text>
<text x="272.6" y="264.4">Title</text>
<text x="272.6" y="269.5">Size:</text>
<text x="290.3" y="269.5">Number:</text>
<text x="313.2" y="269.5">Revision:</text>
<text x="272.6" y="273.3">Date:</text>
<text x="272.6" y="275.8">File:</text>
<text x="290.3" y="273.3">Time:</text>
<text x="313.2" y="273.3">Sheet</text>
<text x="324.6" y="273.3">of 37</text>
<text x="23.9" y="279.6">1</text>
<text x="72.8" y="279.6">2</text>
<text x="121.9" y="279.6">3</text>
<text x="171" y="279.6">4</text>
<text x="220.2" y="279.6">5</text>
<text x="269.3" y="279.6">6</text>
<text x="318.4" y="279.6">7</text>
<text x="367.5" y="279.6">8</text>
</g>
<g font-size="1.8" fill="#f00">
<text x="175.2" y="40.2">BAT+</text>
<text x="187.9" y="40.2">BAT+</text>
<text x="200.6" y="40.2">BAT+</text>
<text x="213.3" y="40.2">BAT+</text>
<text x="238.6" y="40.2">BAT+</text>
<text x="238.6" y="141.6">BAT+</text>
<text x="278.9" y="264.4">System Wake up Resources Logic Gates</text>
</g>
<g font-size="1.8" fill="#000080">
<text x="180" y="53.9">47K %1</text>
<text x="180" y="51.3">R61</text>
<text x="192.7" y="53.9">47K %1</text>
<text x="192.7" y="51.3">R62</text>
<text x="205.4" y="53.9">47K %1</text>
<text x="205.4" y="51.3">R81</text>
<text x="218.1" y="53.9">47K %1</text>
<text x="218.1" y="51.3">R80</text>
<text x="258.8" y="49">Texas Instruments</text>
<text x="258.9" y="51.6">SN74HCS00PWR</text>
<text x="180" y="56.4">0402</text>
<text x="192.7" y="56.4">0402</text>
<text x="205.4" y="56.4">0402</text>
<text x="218.1" y="56.4">0402</text>
<text x="181.3" y="100.8">C95</text>
<text x="194" y="100.8">C96</text>
<text x="206.7" y="100.8">C112</text>
<text x="219.3" y="100.8">C111</text>
<text x="181.3" y="103.3">0402</text>
<text x="181.3" y="105.9">33pF</text>
<text x="194" y="103.3">0402</text>
<text x="194" y="105.9">33pF</text>
<text x="206.7" y="103.3">0402</text>
<text x="206.7" y="105.9">33pF</text>
<text x="219.3" y="103.3">0402</text>
<text x="219.3" y="105.9">33pF</text>
<text x="253.3" y="105.6">U20</text>
<text x="181.3" y="108.4">6V3</text>
<text x="194" y="108.4">6V3</text>
<text x="206.7" y="108.4">6V3</text>
<text x="219.3" y="108.4">6V3</text>
<text x="138.5" y="140.4">TP72</text>
<text x="151.2" y="140.4">TP73</text>
<text x="163.9" y="140.4">TP74</text>
<text x="176.6" y="140.4">TP75</text>
<text x="189.3" y="140.4">TP63</text>
<text x="201.9" y="140.4">TP62</text>
<text x="214.6" y="140.4">TP60</text>
<text x="227.3" y="140.4">TP59</text>
<text x="290.7" y="140.4">TP76</text>
<text x="258.8" y="150.5">Texas Instruments</text>
<text x="258.9" y="153">SN74HCS32PWR</text>
<text x="253.3" y="207.1">U19</text>
<text x="142" y="218.7">47K %1</text>
<text x="142" y="221.3">0402</text>
<text x="142" y="216.2">R76</text>
<text x="154.7" y="218.7">47K %1</text>
<text x="154.7" y="221.3">0402</text>
<text x="154.7" y="216.2">R77</text>
<text x="167.4" y="218.7">47K %1</text>
<text x="167.4" y="221.3">0402</text>
<text x="167.4" y="216.2">R78</text>
<text x="180" y="218.7">47K %1</text>
<text x="180" y="221.3">0402</text>
<text x="180" y="216.2">R79</text>
<text x="192.7" y="218.7">47K %1</text>
<text x="192.7" y="221.3">0402</text>
<text x="192.7" y="216.2">R60</text>
<text x="205.4" y="218.7">47K %1</text>
<text x="205.4" y="221.3">0402</text>
<text x="205.4" y="216.2">R59</text>
<text x="218.1" y="218.7">47K %1</text>
<text x="218.1" y="221.3">0402</text>
<text x="218.1" y="216.2">R58</text>
<text x="230.8" y="218.7">47K %1</text>
<text x="230.8" y="221.3">0402</text>
<text x="230.8" y="216.2">R57</text>
<text x="336" y="264.4">Ovoo Electronics</text>
</g>
<g font-size="1.8" fill="#f0f">
<text x="104.6" y="64">RTC Alarm</text>
<text x="100.6" y="74.1">Battery Gauge Alarm</text>
<text x="98.5" y="84.3">Soil Temperature Interrupt</text>
<text x="101.8" y="94.4">Pressure Interrupt</text>
<text x="234.6" y="165.5">RTC Alarm</text>
<text x="230.6" y="170.5">Battery Gauge Alarm</text>
<text x="230.6" y="175.6">Soil Temperature Int.</text>
<text x="231.8" y="180.7">Pressure Interrupt</text>
<text x="232.9" y="185.8">Wakeup Button</text>
<text x="235.1" y="190.8">Reserved</text>
<text x="230.3" y="195.9">Rain Sensor Interrupt</text>
<text x="230.8" y="201">T/H Sensor Interrupt</text>
</g>
<g font-size="1.8" fill="#00f">
<text x="250.7" y="60.4">1</text>
<text x="250.7" y="65.4">2</text>
<text x="281" y="62.9">3</text>
<text x="250.7" y="70.5">4</text>
<text x="250.6" y="75.6">5</text>
<text x="281" y="73">6</text>
<text x="250.6" y="80.7">9</text>
<text x="281" y="83.2">8</text>
<text x="249.6" y="85.7">10</text>
<text x="249.6" y="90.8">12</text>
<text x="249.6" y="95.9">13</text>
<text x="281" y="93.3">11</text>
<text x="281" y="164.4">3</text>
<text x="281" y="174.5">6</text>
<text x="281" y="184.7">8</text>
<text x="281" y="194.8">11</text>
<text x="278.9" y="269.5">A3</text>
<text x="299.2" y="269.5">AA005</text>
<text x="323.3" y="269.5">B106AA</text>
<text x="278.9" y="273.3">11.07.2020</text>
<text x="278.9" y="275.8">C:\Altium Projects\P101CA\Modules\Electronic\[B106AA]\Design Files\Altium\Schematic\System Wake Interupt Logic.SchDoc</text>
<text x="296.7" y="273.3">23:32:05</text>
<text x="319.5" y="273.3">8</text>
</g>
<g font-size="1.4" fill="#fff">
<text x="131.4" y="63.9">SIGNAL_RTC_INTERUPT</text>
<text x="131.6" y="74.1">SIGNAL_GAUGE_ALERT</text>
<text x="131.9" y="84.2">SIGNAL_ST_INTERUPT</text>
<text x="132.4" y="94.4">SIGNAL_P_INTERUPT</text>
<text x="91.3" y="183.1">SIGNAL_SHOT_INTERUPT</text>
<text x="91.3" y="188.2">SIGNAL_RES_INTERUPT</text>
<text x="91.3" y="193.3">SIGNAL_R_INTERUPT</text>
<text x="297.9" y="195.8">SIGNAL_SYSTEM_WAKEUP</text>
<text x="91.3" y="198.4">SIGNAL_TH_INTERUPT</text>
</g>
<g font-size="1.4" fill="#00f">
<text x="286.1" y="63.2">SIGNAL_RTC_INTERUPT</text>
<text x="286.2" y="73.3">SIGNAL_GAUGE_ALERT</text>
<text x="286.6" y="83.4">SIGNAL_ST_INTERUPT</text>
<text x="287" y="93.6">SIGNAL_P_INTERUPT</text>
<text x="118.8" y="162.1">SIGNAL_RTC_INTERUPT</text>
<text x="118.8" y="167.2">SIGNAL_GAUGE_ALERT</text>
<text x="119.3" y="172.2">SIGNAL_ST_INTERUPT</text>
<text x="119.7" y="177.3">SIGNAL_P_INTERUPT</text>
</g>
<g font-size="1.4" fill="#b7b7b7">
<text x="229.7" y="68.7">Active LOW</text>
<text x="231.6" y="67.2">BAT+</text>
<text x="290.4" y="68.7">Active HIGH</text>
<text x="292.5" y="67.2">BAT+</text>
<text x="231.6" y="77.4">BAT+</text>
<text x="292.5" y="77.4">BAT+</text>
<text x="229.7" y="78.9">Active LOW</text>
<text x="290.4" y="78.9">Active HIGH</text>
<text x="229.7" y="89">Active LOW</text>
<text x="231.6" y="87.5">BAT+</text>
<text x="290.4" y="89">Active HIGH</text>
<text x="292.5" y="87.5">BAT+</text>
<text x="229.7" y="99.2">Active LOW</text>
<text x="231.6" y="97.7">BAT+</text>
<text x="290.4" y="99.2">Active HIGH</text>
<text x="292.5" y="97.7">BAT+</text>
<text x="97.7" y="205.7">Active HIGH</text>
<text x="99.7" y="204.2">BAT+</text>
</g>
<g font-size="1.4" fill="#000080">
<text x="336" y="266.8">Küçük İhsaniye Mah.</text>
<text x="336" y="268.1">MızraklıSok. No:15</text>
<text x="336" y="269.4">Meram / Konya</text>
<text x="336" y="270.6">Turkiye</text>
</g>
</svg>
